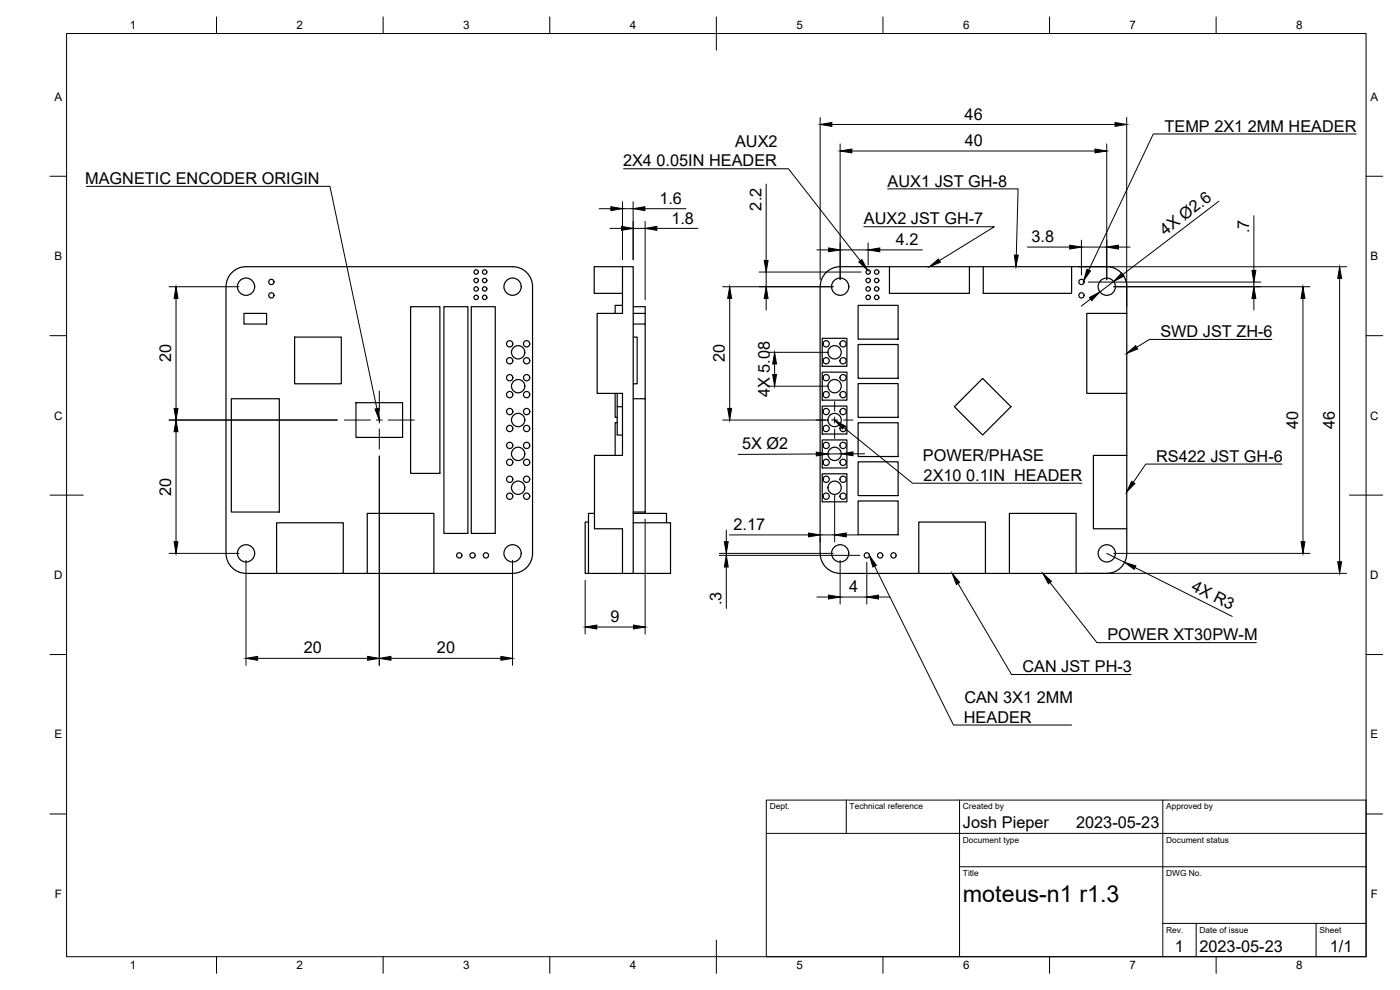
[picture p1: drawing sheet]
<svg xmlns="http://www.w3.org/2000/svg" width="420mm" height="297mm" viewBox="0 0 420 297" stroke-linecap="round" stroke-linejoin="round" font-family="sans-serif">
<!-- layer: Visible -->
<g fill="none" stroke="#000" stroke-width=".36">
<path d="M67.8 86v80a6 6 0 0 0 6 6h9.2M67.8 86a6 6 0 0 1 6-6h80a6 6 0 0 1 6 6M73.2 94h6.8v3.2h-6.8zM123.2 92h8.8v50h-8.8zM133.2 92h7.2v68h-7.2zM141.4 92h7.2v68h-7.2zM159.8 86v80a6 6 0 0 1-6 6h-23.6M186.8 80h-8.5v8h8.5M186.8 80v14h-7.6v24h7.6v18.6h-8.4v22.1h8.4v13.3M186.8 91.6h-2.2v2.4M186.8 80h3.2v92h-3.2M190 94h3.6v3.2h-3.6"/>
<path d="M190 92h3.6v2M193.6 97.2v22.4M246.1 86v80M257.5 91.6h12v10.2h-12zM266.9 80h-14.8a6 6 0 0 0-6 6M266.9 80h24v8h-24zM290.9 80h30.7v8h-26.5v-8M321.6 80h10.6a6 6 0 0 1 6 6M326.2 94h12v24h-12zM338.2 86v8M69.4 119.6h14.4v34h-14.4zM88.4 101.1h14v14.1h-14z"/>
<path d="M184.6 118v7.2h.6M185.2 118v4h1.6M190 119.6h3.6v34h-3.6M190 101.1h1.2v14.1h-1.2M246.8 111.7h7.4v8.4h-7.4zM246.8 101.5h7.4v8.4h-7.4zM257.5 103.4h12v10.1h-12zM257.5 115.1h12v10.1h-12zM338.2 118v18.6M106.8 120.8h14v10.4h-14zM185.2 126.8h-.6v9.8M185.2 122v8.5h1.6"/>
<path d="M246.8 121.8h7.4v8.4h-7.4zM246.8 132h7.4v8.4h-7.4zM257.5 138.6h12v10.1h-12zM257.5 126.8h12v10.2h-12zM286.4 122l8.5-8.5 8.5 8.5-8.5 8.5zM328.1 136.6h10.1v22.1h-10.1zM83 156.9h20v15.1h-20zM110.2 154h20v18h-20zM176.6 156.6h-1v15.4h1M178.4 154h-1.8v18h10.2M190 154h10v2.9M190 156.9h11.2v15.1h-11.2"/>
<path d="M193.6 153.6v.4M246.8 142.2h7.4v8.4h-7.4zM257.5 150.3h12v10.2h-12zM275.7 156.6h20v15.4h-20zM302.9 154h20.1v18h-20.1zM338.2 158.7v7.3a6 6 0 0 1-6 6h-9.2M103 172h7.2M246.1 166a6 6 0 0 0 6 6h23.6M295.7 172h7.2"/>
<circle cx="73.8" cy="86" r="2.59"/>
<circle cx="81.4" cy="84.6" r=".79"/>
<circle cx="81.4" cy="88.6" r=".79"/>
<circle cx="142.9" cy="84.2" r=".67"/>
<circle cx="142.9" cy="89.2" r=".67"/>
<circle cx="142.9" cy="86.7" r=".67"/>
<circle cx="142.9" cy="81.6" r=".67"/>
<circle cx="145.4" cy="81.6" r=".67"/>
<circle cx="145.4" cy="89.2" r=".67"/>
<circle cx="145.4" cy="84.2" r=".67"/>
<circle cx="145.4" cy="86.7" r=".67"/>
<circle cx="153.8" cy="86" r="2.59"/>
<circle cx="252.1" cy="86" r="2.59"/>
<circle cx="260.6" cy="86.7" r=".67"/>
<circle cx="260.6" cy="84.2" r=".67"/>
<circle cx="260.6" cy="89.2" r=".67"/>
<circle cx="260.6" cy="81.6" r=".67"/>
<circle cx="263.1" cy="86.7" r=".67"/>
<circle cx="263.1" cy="84.2" r=".67"/>
<circle cx="263.1" cy="89.2" r=".67"/>
<circle cx="263.1" cy="81.6" r=".67"/>
<circle cx="324.6" cy="88.6" r=".79"/>
<circle cx="324.6" cy="84.6" r=".79"/>
<circle cx="332.2" cy="86" r="2.59"/>
<circle cx="153" cy="103.2" r=".94"/>
<circle cx="153" cy="118.4" r=".94"/>
<circle cx="153" cy="108.2" r=".94"/>
<circle cx="153" cy="113.3" r=".94"/>
<circle cx="155.5" cy="105.7" r="2"/>
<circle cx="155.5" cy="115.9" r="2"/>
<circle cx="158" cy="108.2" r=".94"/>
<circle cx="158" cy="118.4" r=".94"/>
<circle cx="158" cy="103.2" r=".94"/>
<circle cx="158" cy="113.3" r=".94"/>
<circle cx="247.9" cy="113.3" r=".94"/>
<circle cx="247.9" cy="103.2" r=".94"/>
<circle cx="247.9" cy="118.4" r=".94"/>
<circle cx="247.9" cy="108.2" r=".94"/>
<circle cx="250.5" cy="115.9" r="2"/>
<circle cx="250.5" cy="105.7" r="2"/>
<circle cx="253" cy="108.2" r=".94"/>
<circle cx="253" cy="118.4" r=".94"/>
<circle cx="253" cy="103.2" r=".94"/>
<circle cx="253" cy="113.3" r=".94"/>
<circle cx="153" cy="138.7" r=".94"/>
<circle cx="153" cy="133.6" r=".94"/>
<circle cx="153" cy="128.6" r=".94"/>
<circle cx="153" cy="123.5" r=".94"/>
<circle cx="155.5" cy="126" r="2"/>
<circle cx="155.5" cy="136.2" r="2"/>
<circle cx="158" cy="133.6" r=".94"/>
<circle cx="158" cy="128.6" r=".94"/>
<circle cx="158" cy="123.5" r=".94"/>
<circle cx="158" cy="138.7" r=".94"/>
<circle cx="247.9" cy="123.5" r=".94"/>
<circle cx="247.9" cy="128.6" r=".94"/>
<circle cx="247.9" cy="138.7" r=".94"/>
<circle cx="247.9" cy="133.6" r=".94"/>
<circle cx="250.5" cy="136.2" r="2"/>
<circle cx="250.5" cy="126" r="2"/>
<circle cx="253" cy="128.6" r=".94"/>
<circle cx="253" cy="123.5" r=".94"/>
<circle cx="253" cy="138.7" r=".94"/>
<circle cx="253" cy="133.6" r=".94"/>
<circle cx="153" cy="148.9" r=".94"/>
<circle cx="153" cy="143.8" r=".94"/>
<circle cx="155.5" cy="146.3" r="2"/>
<circle cx="158" cy="148.9" r=".94"/>
<circle cx="158" cy="143.8" r=".94"/>
<circle cx="247.9" cy="143.8" r=".94"/>
<circle cx="247.9" cy="148.9" r=".94"/>
<circle cx="250.5" cy="146.3" r="2"/>
<circle cx="253" cy="148.9" r=".94"/>
<circle cx="253" cy="143.8" r=".94"/>
<circle cx="73.8" cy="166" r="2.59"/>
<circle cx="137.8" cy="166.6" r=".79"/>
<circle cx="141.8" cy="166.6" r=".79"/>
<circle cx="145.8" cy="166.6" r=".79"/>
<circle cx="153.8" cy="166" r="2.59"/>
<circle cx="252.1" cy="166" r="2.59"/>
<circle cx="260.1" cy="166.6" r=".79"/>
<circle cx="264.1" cy="166.6" r=".79"/>
<circle cx="268.1" cy="166.6" r=".79"/>
<circle cx="332.2" cy="166" r="2.59"/>
</g>
<!-- layer: TITLEBLOCK -->
<path d="M230 240.1h180v46.9h-180zM230 250h180M254 240.1v9.9M288 240.1v46.9M349 240.1v46.9M288 260.1h122M349 277.1h61M359 277.1v9.9M395 277.1v9.9" fill="none" stroke="#000" stroke-width=".3"/>
<!-- layer: BORDER -->
<g fill="none" stroke="#000" stroke-width=".3">
<path d="M20 10.1h390v276.9h-390zM65 5.1v5M115 5.1v5M165 5.1v5M215 5.1v10M265 5.1v5M315 5.1v5M365 5.1v5M15 52.9h5M410 52.9h5M15 100.7h5M410 100.7h5"/>
<path d="M15 148.6h10M405 148.6h10M15 196.4h5M410 196.4h5M15 244.2h5M410 244.2h5M65 287v5M115 287v5M165 287v5M215 282.1v9.9M265 287v5M315 287v5"/>
<path d="M365 287v5"/>
</g>
<!-- layer: FD_Dimensions -->
<g fill="none" stroke="#000" stroke-width=".3">
<path d="M246.1 35.2v48.7M249.6 37.3h85M338.1 35.2v56.7M229.9 55.2v22.9M252.1 43.2v40.7M255.7 45.3h72.9M332.1 43.2v40.7M179.8 62.6h3.5M183 68.5h3.5M186.8 60.5v17.4M186.8 62.6h3.2M190 60.5v17.4"/>
<path d="M190 68.5h3.6M193.5 62.6h12.4M193.6 66.4v23.5M197.1 68.5h12.4M245.2 75h3.4M252.1 75h8.4M260.5 72.9v6.6M264 75h12.8M308.4 74.1h12.6M324.5 72v10.5M324.5 74.1h7.6M335.6 74.1h3.5"/>
<path d="M365.8 60.4l-28.8 21.9M376.3 64.7v16.4M50.7 86h21M52.8 89.5v33M216.9 86h33.1M219 89.5v33M227.8 81.6h30.6M229.9 81.6v4.4M229.9 89.5v3.5M323.7 80h80.4M326.6 84.6h51.8M327.3 89.7l-2.8 2.1"/>
<path d="M334.2 84.5l-4.1 3.1M334.2 86h58.9M376.3 84.6v1.4M376.3 89.5v3.5M391 89.5v73M402 83.5v85M230.4 105.7h18M230.4 115.9h18M232.5 109.2v3.2M50.7 126h50.5M52.8 129.5v33M113.8 136.8v62.8"/>
<path d="M216.9 126h31.5M245 136.2l-23.4 .1M252.5 136.2h-4M259.5 136.2h-3.5M193.6 155.7v34.5M218 159v3.5M250.5 148.4v14.2M50.7 166h21M73.8 168.1v31.5M153.8 168.1v31.5M175.6 174.1v16.1M215.9 166h34.1"/>
<path d="M215.9 166.6h42.1M218 166v.6M218 170.1v12.5M218.9 160.5h23.7M245.2 179.1h3.4M246.1 161.2v1.4M246.1 160.5h4.4M252.1 168.1v13.1M252.1 179.1h8M254 160.5h3.5M260.1 168.7v12.5M263.7 179.1h3.4"/>
<path d="M325 172h79.1M332.1 166l5.4 2.7M334.2 166h58.9M340.6 170.3l29.2 14.7M77.3 197.5h33M117.3 197.5h33M179.1 188.1h11"/>
</g>
<g fill="#000" stroke="#000" stroke-width=".3">
<path d="M246.1 37.3l3.5-.5v1.1zM334.6 36.8l3.5 .5-3.5 .6zM252.1 45.3l3.6-.6v1.2zM328.6 44.7l3.5 .6-3.5 .6zM183.3 62l3.5 .6-3.5 .6zM186.5 67.9l3.5 .6-3.5 .6zM190 62.6l3.5-.6v1.2zM193.6 68.5l3.5-.6v1.2zM229.3 78.1h1.2l-.6 3.5zM248.6 74.4l3.5 .6-3.5 .6zM260.5 75l3.5-.6v1.2zM321 73.6l3.5 .5-3.5 .6z"/>
<path d="M332.1 74.1l3.5-.5v1.1zM52.8 86l.6 3.5h-1.2zM219 86l.6 3.5h-1.2zM229.9 86l.6 3.5h-1.2zM326.9 89.3l3.2-1.7-2.5 2.6zM336.6 81.9l.8 .9-3.2 1.7zM376.3 86l.6 3.5h-1.2zM375.7 81.1h1.2l-.6 3.5zM391 86l.6 3.5h-1.1zM402 80l.6 3.5h-1.1zM232.5 105.7l.5 3.5h-1.1zM231.9 112.4h1.1l-.5 3.5z"/>
<path d="M52.2 122.5h1.2l-.6 3.5zM52.8 126l.6 3.5h-1.2zM218.4 122.5h1.2l-.6 3.5zM245 135.6l3.5 .6-3.5 .6zM252.5 136.2l3.5-.6v1.1zM242.6 159.9l3.5 .6-3.5 .6zM250.5 160.5l3.5-.6v1.2zM52.2 162.5h1.2l-.6 3.5zM217.4 162.5h1.1l-.5 3.5zM218 166.6l.5 3.5h-1.1zM248.6 178.5l3.5 .6-3.5 .6zM260.1 179.1l3.6-.6v1.2z"/>
<path d="M337.5 168.7l3.4 1.1-.5 1zM390.5 162.5h1.1l-.6 3.5zM401.5 168.5h1.1l-.6 3.5zM73.8 197.5l3.5-.6v1.2zM110.3 196.9l3.5 .6-3.5 .6zM113.8 197.5l3.5-.6v1.2zM150.3 196.9l3.5 .6-3.5 .6zM175.6 188.1l3.5-.6v1.2zM190.1 187.5l3.5 .6-3.5 .6z"/>
</g>
<!-- layer: Smart Centers -->
<path d="M113.8 117.3v6M103.3 126h7.8M112.9 126h1.8M113.8 125.1v1.8M113.8 128.7v6M116.5 126h7.8M245 126h2.8M249.6 126h1.8M250.5 120.5v2.8M250.5 125.1v1.8M250.5 128.7v2.8M253.2 126h2.8" fill="none" stroke="#000" stroke-width=".3"/>
<!-- layer: Leaders -->
<path d="M278.9 80l2.7-2.3 .6 1zM304.4 76.5h1.2l-.7 3.5zM338.1 106l2.7-2.3 .6 1zM112.5 122.7l1.2-.2 .1 3.5zM250.5 126l3.1 1.8-.8 .9zM339.6 144.4l1 .7-2.5 2.5zM285.7 172l2.3 2.8-1 .6zM312.9 172l2.7 2.4-1 .7z" fill="#000" stroke="#000" stroke-width=".3"/>
<path d="M25.9 55.9h73.1l14.1 66.7M266.4 56.7h39.1l-.5 19.8M259.2 68h39.2l-16.5 10.2M381.7 101.8h-36.7l-3.9 2.4M253.2 128.2l20.7 16.8h50.8M384.8 139.2h-40.9l-3.8 5.5M287.5 175.1l16.1 27.3h35.9M315.1 174.8l14.1 18h47.9" fill="none" stroke="#000" stroke-width=".3"/>
<!-- layer: Hole Notes -->
<path d="M257.7 78.6l1-.7 1.6 3.1zM326.2 80.8l1.1 .5-2.1 2.9zM260.9 166.7l2.1 2.9-1 .5z" fill="#000" stroke="#000" stroke-width=".3"/>
<path d="M187.1 50.6h49.5l21.6 27.6M407 40.2h-60.9l-19.4 40.9M262.5 169.9l23.7 47.6h35.4" fill="none" stroke="#000" stroke-width=".3"/>
<text font-size="7" x="289" y="270.6">moteus-n1 r1.3</text>
<g font-size="4.9">
<text x="289.5" y="35.9">46</text>
<text x="349.5" y="39.5">TEMP 2X1 2MM HEADER</text>
<text x="220.6" y="44.1">AUX2</text>
<text x="289.5" y="43.8">40</text>
<text x="187" y="49.9">2X4 0.05IN HEADER</text>
<text x="25.6" y="55.2">MAGNETIC ENCODER ORIGIN</text>
<text x="266.4" y="56">AUX1 JST GH-8</text>
<text x="197.9" y="61.2">1.6</text>
<text x="228.5" y="63.2" transform="rotate(-90 228.5 63.2)">2.2</text>
<text x="201.5" y="67.1">1.8</text>
<text x="259.2" y="67.3">AUX2 JST GH-7</text>
<text x="349.7" y="70.7" transform="rotate(-37 349.7 70.7)">4X Ø2.6</text>
<text x="374.9" y="70" transform="rotate(-90 374.9 70)">.7</text>
<text x="268.9" y="73.6">4.2</text>
<text x="309.6" y="72.7">3.8</text>
<text x="348.3" y="101.1">SWD JST ZH-6</text>
<text x="51.4" y="108.7" transform="rotate(-90 51.4 108.7)">20</text>
<text x="217.5" y="108.7" transform="rotate(-90 217.5 108.7)">20</text>
<text x="231" y="119.2" transform="rotate(-90 231 119.2)">4X 5.08</text>
<text x="389.6" y="128.7" transform="rotate(-90 389.6 128.7)">40</text>
<text x="400.6" y="128.7" transform="rotate(-90 400.6 128.7)">46</text>
<text x="222.7" y="134.8">5X Ø2</text>
<text x="277" y="138.4">POWER/PHASE</text>
<text x="347" y="138.5">RS422 JST GH-6</text>
<text x="51.4" y="148.7" transform="rotate(-90 51.4 148.7)">20</text>
<text x="277.2" y="144.3">2X10 0.1IN HEADER</text>
<text x="220.1" y="159.1">2.17</text>
<text x="254.9" y="177.7">4</text>
<text x="357.3" y="177" transform="rotate(27 357.3 177)">4X R3</text>
<text x="216.5" y="181.6" transform="rotate(-90 216.5 181.6)">.3</text>
<text x="183.3" y="186.7">9</text>
<text x="91.2" y="196.1">20</text>
<text x="131.1" y="196.1">20</text>
<text x="332.3" y="192.1">POWER XT30PW-M</text>
<text x="306.8" y="201.7">CAN JST PH-3</text>
<text x="289.4" y="211">CAN 3X1 2MM</text>
<text x="289.3" y="216.8">HEADER</text>
<text x="289" y="248.5">Josh Pieper</text>
<text x="323" y="248.5">2023-05-23</text>
<text x="352.6" y="285.7">1</text>
<text x="360" y="285.5">2023-05-23</text>
<text x="399.1" y="285.7">1/1</text>
</g>
<g font-size="3.5">
<text x="39" y="8.8">1</text>
<text x="89" y="8.8">2</text>
<text x="139" y="8.8">3</text>
<text x="189" y="8.8">4</text>
<text x="239" y="8.8">5</text>
<text x="289" y="8.8">6</text>
<text x="339" y="8.8">7</text>
<text x="389" y="8.8">8</text>
<text x="16.3" y="30.2">A</text>
<text x="411.3" y="30.2">A</text>
<text x="16.3" y="78">B</text>
<text x="411.3" y="78">B</text>
<text x="16.2" y="125.9">C</text>
<text x="411.2" y="125.9">C</text>
<text x="16.2" y="173.7">D</text>
<text x="411.2" y="173.7">D</text>
<text x="16.3" y="221.6">E</text>
<text x="411.3" y="221.6">E</text>
<text x="16.4" y="269.4">F</text>
<text x="411.4" y="269.4">F</text>
<text x="39" y="290.8">1</text>
<text x="89" y="290.8">2</text>
<text x="139" y="290.8">3</text>
<text x="189" y="290.8">4</text>
<text x="239" y="290.8">5</text>
<text x="289" y="290.8">6</text>
<text x="339" y="290.8">7</text>
<text x="389" y="290.8">8</text>
</g>
<g font-size="2.5">
<text x="231" y="242.9">Dept.</text>
<text x="255" y="242.9">Technical reference</text>
<text x="289" y="242.9">Created by</text>
<text x="350" y="242.9">Approved by</text>
<text x="289" y="252.8">Document type</text>
<text x="350" y="252.8">Document status</text>
<text x="289" y="262.9">Title</text>
<text x="350" y="262.9">DWG No.</text>
<text x="350" y="279.9">Rev.</text>
<text x="360" y="279.9">Date of issue</text>
<text x="396" y="279.9">Sheet</text>
</g>
</svg>
